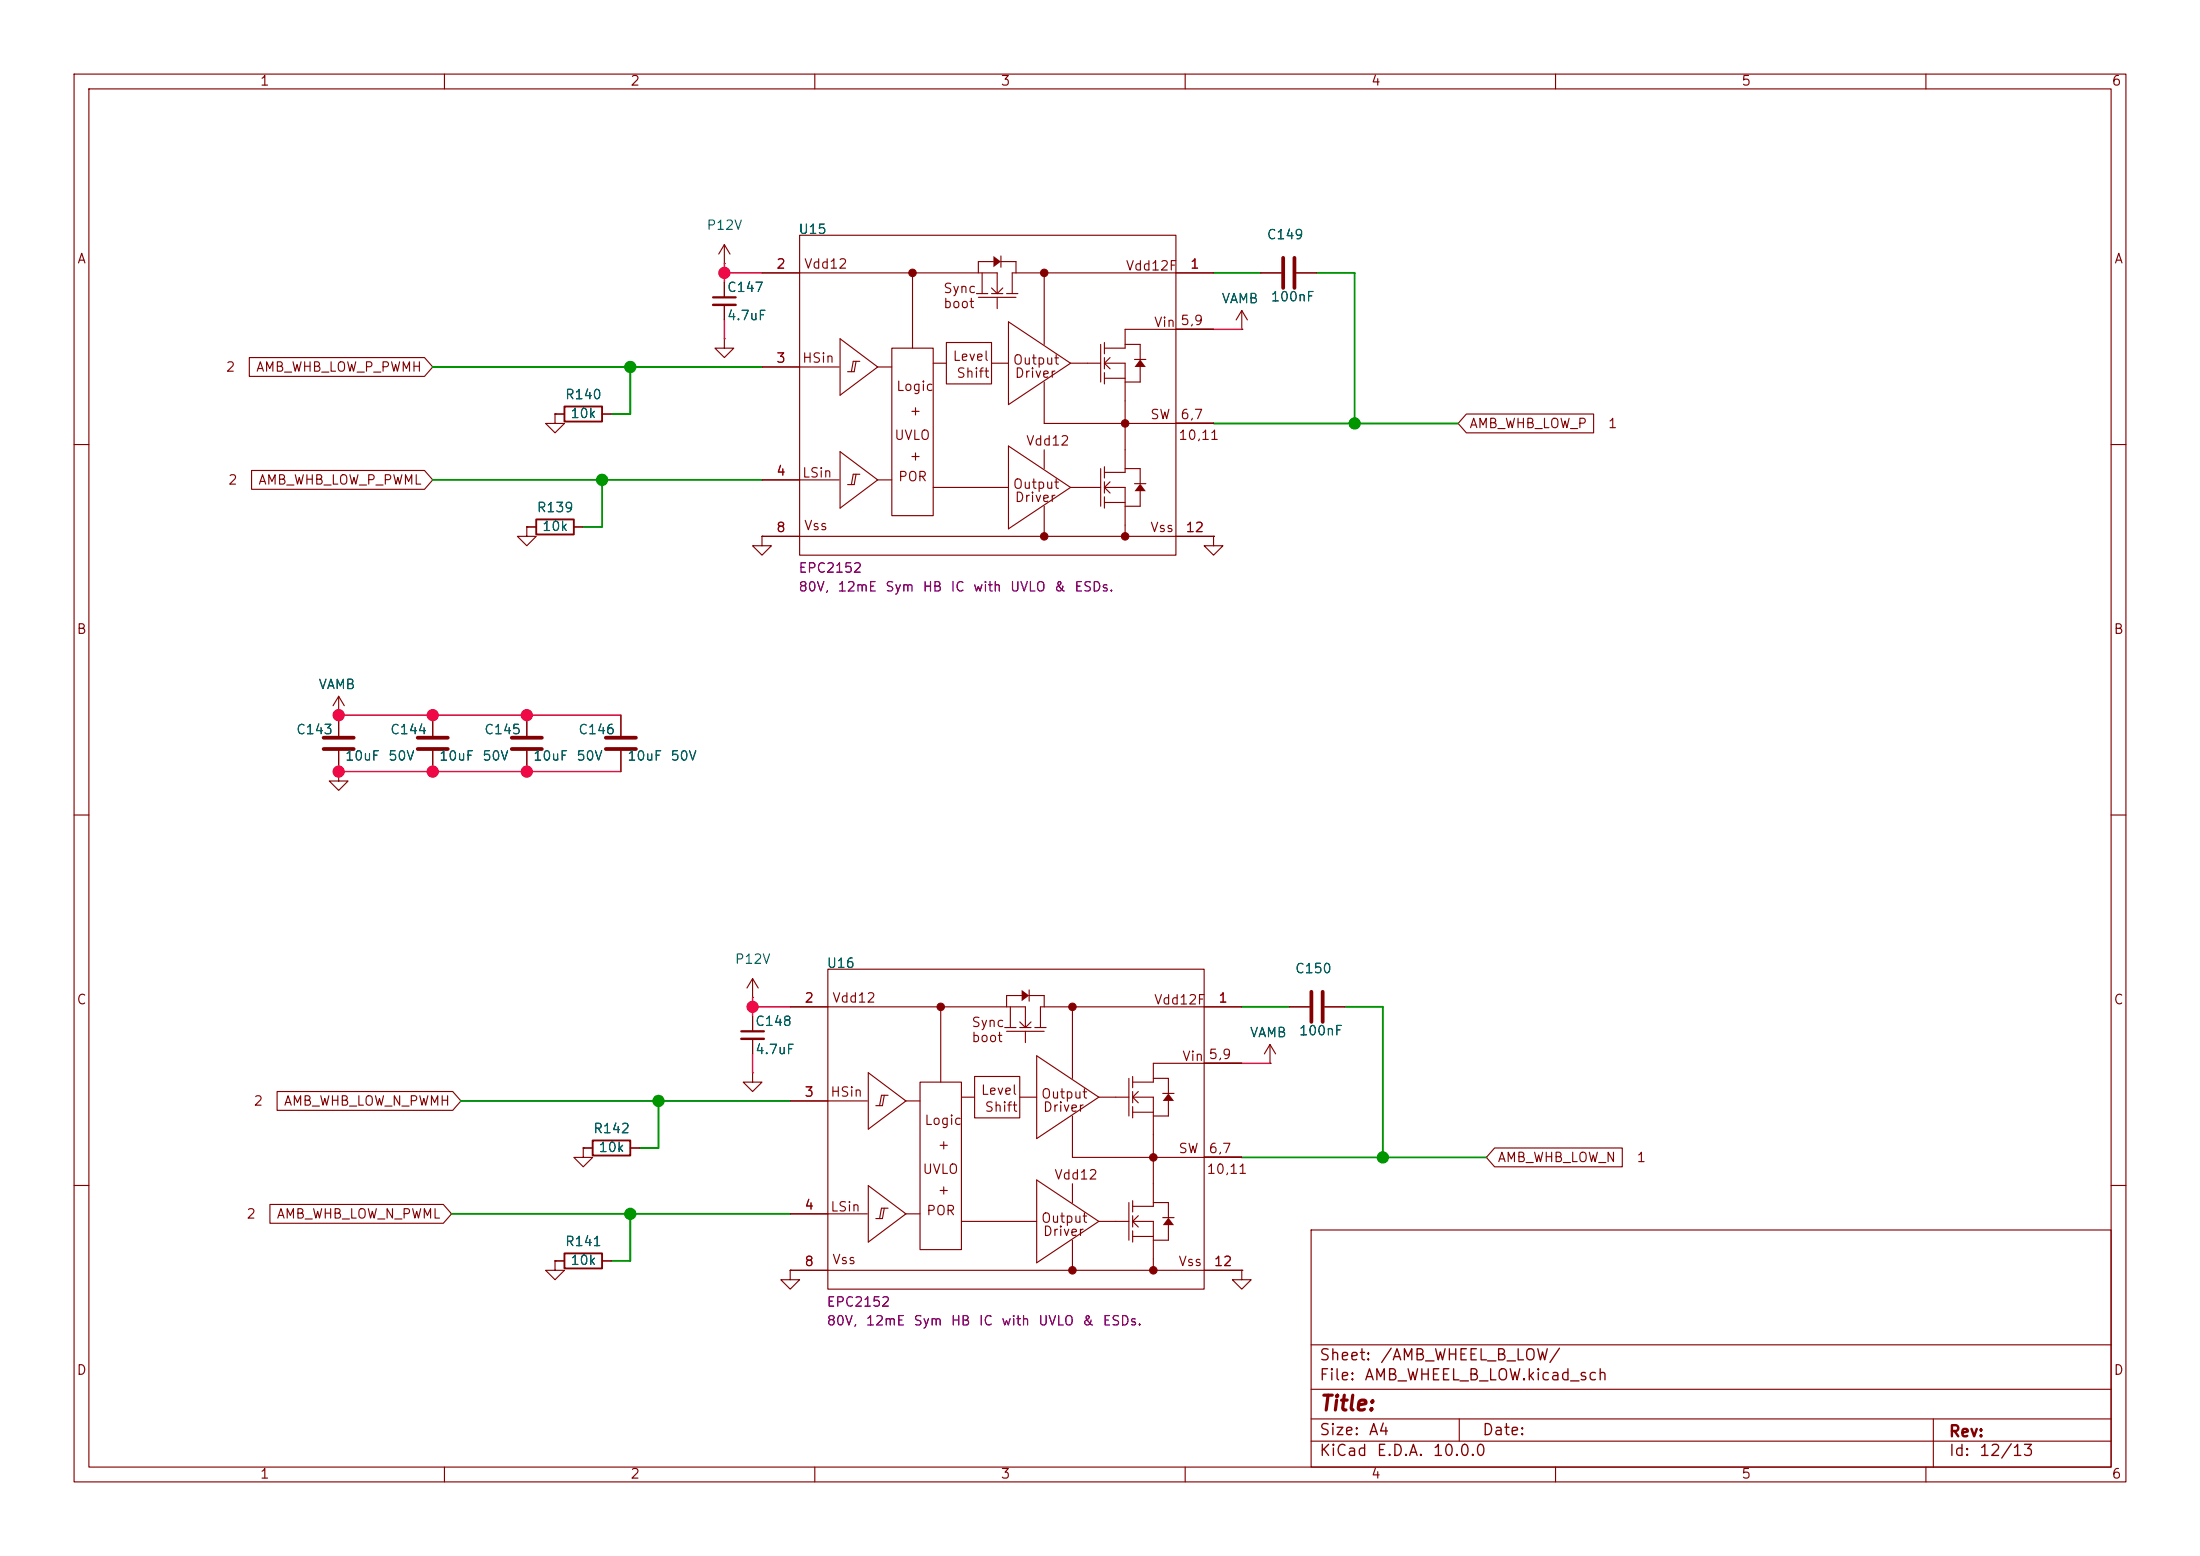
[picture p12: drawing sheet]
<svg xmlns="http://www.w3.org/2000/svg" width="297mm" height="210mm" viewBox="0 0 297 210" stroke-linecap="round" stroke-linejoin="round" font-family="sans-serif">
<g fill="none" stroke="#840000" stroke-width=".15">
<path d="M10 10h277v190h-277zM12 12h273v186h-273zM60 10v2M110 10v2M160 10v2M210 10v2M260 10v2M97.8 38.1v2M107.9 36.8h26.7v2.8l-.7-.7M123.2 36.8v10.2M131.8 39.6h1.5M132.6 36.8v2.8"/>
<path d="M134.1 35.3h-2v1.5M135.1 35.3h2.1M74.9 55.9v1.3h1.3l-1.3 1.2-1.2-1.2h1.2M74.9 55.9h.1M74.9 55.9h1.3M81.3 55.9h1.2M97.8 41.1v2.1M107.9 49.5h5.4M113.4 45.7l5.1 3.8-5.1 3.8zM115.6 48.8l-.3 1.4h-.9M116.1 48.8h-.9l-.3 1.4M118.4 49.5h2"/>
<path d="M120.4 47h5.6v22.6h-5.6zM126 49h1.8M127.8 46.2h6.1v5.6h-6.1zM132.1 40.1h5.1M133.9 49h2.2M134.6 40.1v1.6M10 60h2M71.1 71.1h1.3M77.5 71.1h1.2M107.9 64.8h5.4M107.9 72.4h50.8M113.4 61l5.1 3.8-5.1 3.8z"/>
<path d="M115.6 64l-.3 1.4h-.9M116.1 64h-.9l-.3 1.4M118.4 64.8h2M285 60h2M58.4 96.5v2.8M10 110h2M58.4 101.3v2.8M285 110h2M174 135.9h2.8M178.8 135.9h2.8M171.4 143.5h.1M171.4 141l-.7 1.2"/>
<path d="M171.4 141l.8 1.2M171.4 141v2.5M10 160h2M177 166h108v32h-108zM285 160h2M60 198v2M110 198v2M160 198v2M177 194.5h108M177 191.5h108M177 187.5h108M177 181.5h108"/>
<path d="M197 191.5v3M210 198v2M260 198v2M261 191.5v6.5"/>
</g>
<path d="M96.3 40.1h3" fill="none" stroke="#840000" stroke-width=".3"/>
<path d="M96.3 41.1h3" fill="none" stroke="#840000" stroke-width=".33"/>
<path d="M56.4 99.6h4.1M56.4 101.1h4.1M177 133.9v4M178.6 133.9v4" fill="none" stroke="#840000" stroke-width=".51"/>
<path d="M76.2 54.9h5.1v2h-5.1zM72.4 70.1h5.1v2h-5.1z" fill="none" stroke="#840000" stroke-width=".25"/>
<circle cx="123.2" cy="36.8" r=".51" fill="#840000" stroke="#840000" stroke-width=".14"/>
<path d="M134.1 34.5l1 .8-1 .8z" fill="#840000"/>
<g fill="none" stroke="#840000" stroke-width=".15">
<path d="M133.9 39.6h1.5M135.1 34.5v1.6M135.4 38.9l-.8 .7M135.9 39.6h1.5M137.2 35.3v1.5M141 36.8v9.7M158.7 36.8h-22v2.8M136.1 43.4l8.4 5.6-8.4 5.6zM141 51.6v5.6h17.7M144.5 49h4.1M148.6 46.5v5.1M149.1 49h2.8v14.8h-2.8"/>
<path d="M149.1 46.2v1.6M149.1 48.3v1.5M149.1 50.3v1.5M149.1 51.1h2.8M149.1 49l.8 .8M149.9 48.3l-.8 .7M151.9 46.5h2v2M151.9 51.6h2M158.7 44.5h-6.8v2.5h-2.8M126 65.8h10.1M136.1 60.2l8.4 5.6-8.4 5.6zM141 60.7v2.5"/>
<path d="M141 68.3v4.1M144.5 65.8h4.1M148.6 63.2v5.1M149.1 65.8h2.8v6.6M149.1 63v1.5M149.1 65v1.5M149.1 67.1v1.5M149.1 67.8h2.8M149.1 65.8l.8 .7M149.9 65l-.8 .8M151.9 63.2h2M151.9 68.3h2"/>
</g>
<g fill="#840000" stroke="#840000" stroke-width=".14">
<circle cx="141" cy="36.8" r=".51"/>
<circle cx="141" cy="72.4" r=".51"/>
<circle cx="151.9" cy="57.2" r=".51"/>
<circle cx="151.9" cy="72.4" r=".51"/>
</g>
<path d="M153.9 48.5l.8 1h-1.5z" fill="#840000"/>
<path d="M153.9 49.5v2.1M153.9 63.2v2.1" fill="none" stroke="#840000" stroke-width=".15"/>
<path d="M153.9 65.3l.8 1h-1.5z" fill="#840000"/>
<g fill="none" stroke="#840000" stroke-width=".15">
<path d="M102.9 36.8h5M107.9 31.8h50.8v43.1h-50.8zM158.7 36.8h5.1M102.9 49.5h5M153.2 48.5h1.5M158.7 44.5h5.1M158.7 57.2h5.1M71.1 71.1v1.3h1.3l-1.3 1.3-1.3-1.3h1.3M71.1 71.1h.1M102.9 72.4v1.3h1.2l-1.2 1.2-1.3-1.2h1.3M102.9 72.4h.1M102.9 64.8h5"/>
<path d="M102.9 72.4h5M153.2 65.3h1.5M153.9 66.3v2M158.7 72.4h5.1M163.8 72.4v1.3h1.3l-1.3 1.2-1.2-1.2h1.2M163.8 72.4h.1M45.7 96.5h.1M45.7 94v5.3M45.7 94l-.7 1.3M45.7 94l.8 1.3M45.7 104.1v1.3h1.3l-1.3 1.3-1.3-1.3h1.3M45.7 104.1h.1"/>
<path d="M45.7 101.3v2.8M101.6 137.2v2M111.8 135.9h26.6v2.8l-.7-.8M127 135.9v10.2M135.6 138.7h1.6M135.9 139.2h5.1M136.4 135.9v2.8M137.9 134.4h-2v1.5M138.4 139.2v1.5M138.9 134.4h2.1M78.7 154.9v1.3h1.3l-1.3 1.3-1.2-1.3h1.2M78.7 154.9h.1"/>
<path d="M101.6 140.2v2M111.8 148.6h5.3M117.2 144.8l5.1 3.8-5.1 3.8zM119.4 147.8l-.3 1.4h-.9M119.9 147.8h-.9l-.3 1.4M122.2 148.6h2M124.2 146.1h5.6v22.6h-5.6zM129.8 148.1h1.8M131.6 145.3h6.1v5.6h-6.1zM137.7 148.1h2.3M106.7 171.5v1.2h1.2l-1.2 1.3-1.3-1.3h1.3M106.7 171.5h.1"/>
<path d="M111.8 163.8h5.3M111.8 171.5h50.8M117.2 160l5.1 3.8-5.1 3.8zM119.4 163.1l-.3 1.4h-.9M119.9 163.1h-.9l-.3 1.4M122.2 163.8h2M167.6 171.5v1.2h1.3l-1.3 1.3-1.2-1.3h1.2M167.6 171.5h.1"/>
</g>
<path d="M43.7 99.6h4.1M43.7 101.1h4.1" fill="none" stroke="#840000" stroke-width=".51"/>
<path d="M100.1 139.2h3" fill="none" stroke="#840000" stroke-width=".3"/>
<path d="M100.1 140.2h3" fill="none" stroke="#840000" stroke-width=".33"/>
<circle cx="127" cy="135.9" r=".51" fill="#840000" stroke="#840000" stroke-width=".14"/>
<path d="M137.9 133.6l1 .8-1 .7z" fill="#840000"/>
<g fill="none" stroke="#840000" stroke-width=".15">
<path d="M137.7 138.7h1.5M138.9 133.6v1.5M139.2 137.9l-.8 .8M139.7 138.7h1.5M141 134.4v1.5M144.8 135.9v9.6M162.6 135.9h-22.1v2.8M140 142.5l8.3 5.6-8.3 5.6zM140 159.3l8.3 5.5-8.3 5.6zM144.8 150.6v5.6h17.8M144.8 159.8v2.5M148.3 148.1h4.1"/>
<path d="M152.4 145.5v5.1M152.9 148.1h2.8v14.7h-2.8M152.9 145.3v1.5M152.9 147.3v1.5M152.9 149.4v1.5M152.9 150.1h2.8M152.9 148.1l.8 .7M153.7 147.3l-.8 .8M155.7 145.5h2v2.1M155.7 150.6h2M162.6 143.5h-6.9v2.6h-2.8M129.8 164.8h10.2"/>
<path d="M144.8 167.4v4.1M148.3 164.8h4.1M152.4 162.3v5.1M152.9 164.8h2.8v6.7M152.9 162.1v1.5M152.9 164.1v1.5M152.9 166.1v1.5M152.9 166.9h2.8M152.9 164.8l.8 .8M153.7 164.1l-.8 .7M155.7 162.3h2M155.7 167.4h2"/>
</g>
<g fill="#840000" stroke="#840000" stroke-width=".14">
<circle cx="144.8" cy="135.9" r=".51"/>
<circle cx="144.8" cy="171.5" r=".51"/>
<circle cx="155.7" cy="156.2" r=".51"/>
<circle cx="155.7" cy="171.5" r=".51"/>
</g>
<path d="M157.7 147.6l.8 1h-1.5z" fill="#840000"/>
<path d="M157.7 148.6v2M157.7 162.3v2" fill="none" stroke="#840000" stroke-width=".15"/>
<path d="M157.7 164.3l.8 1.1h-1.5z" fill="#840000"/>
<g fill="none" stroke="#840000" stroke-width=".15">
<path d="M97.8 35.6h.1M97.8 33l-.8 1.3M97.8 33l.8 1.3M97.8 33v2.6M97.8 38.1v2M102.9 36.8h5M158.7 36.8h5.1M170.2 36.8h2.8M175 36.8h2.8M33.7 48.3h23.6l1.1 1.2-1.1 1.3h-23.6zM74.9 55.9h.1M74.9 55.9h1.3"/>
<path d="M81.3 55.9h1.2M97.8 45.7v1.3h1.3l-1.3 1.3-1.3-1.3h1.3M97.8 45.7h.1M97.8 41.1v2.1M102.9 49.5h5M158.7 44.5h5.1M158.7 57.2h5.1M167.6 44.5h.1M167.6 41.9l-.7 1.3M167.6 41.9l.8 1.3M167.6 41.9v2.6M198 55.9h17.1v2.5h-17.1l-1.2-1.2z"/>
<path d="M34 63.5h23.3l1.1 1.3-1.1 1.2h-23.3zM71.1 71.1h.1M71.1 71.1h1.3M77.5 71.1h1.2M102.9 72.4h.1M102.9 64.8h5M102.9 72.4h5M158.7 72.4h5.1M163.8 72.4h.1M45.7 96.5h.1M45.7 96.5v2.8M58.4 96.5v2.8"/>
<path d="M71.1 96.5v2.8M83.8 96.5v2.8M45.7 104.1h.1M45.7 101.3v2.8M58.4 101.3v2.8M71.1 101.3v2.8M83.8 101.3v2.8M101.6 134.6h.1M101.6 132.1l-.8 1.3M101.6 132.1l.8 1.3M101.6 132.1v2.5M101.6 137.2v2"/>
<path d="M106.7 135.9h5.1M111.8 130.8h50.8v43.2h-50.8zM162.6 135.9h5M174 135.9h2.8M178.8 135.9h2.8M37.4 147.3h23.7l1.1 1.3-1.1 1.3h-23.7zM78.7 154.9h.1M78.7 154.9h1.3M85.1 154.9h1.3M101.6 144.8v1.3h1.3l-1.3 1.2-1.3-1.2h1.3M101.6 144.8h.1M101.6 140.2v2"/>
<path d="M106.7 148.6h5.1M157 147.6h1.5M162.6 143.5h5M162.6 156.2h5M171.4 143.5h.1M201.8 154.9h17.2v2.6h-17.2l-1.1-1.3zM36.4 162.6h23.4l1.2 1.2-1.2 1.3h-23.4zM74.9 170.2v1.3h1.3l-1.3 1.2-1.2-1.2h1.2M74.9 170.2h.1M74.9 170.2h1.3M81.3 170.2h1.2M106.7 171.5h.1"/>
<path d="M106.7 163.8h5.1M106.7 171.5h5.1M157 164.3h1.5M157.7 165.4v2M162.6 171.5h5M167.6 171.5h.1"/>
</g>
<path d="M173.2 34.8v4.1M174.8 34.8v4.1M69.1 99.6h4.1M81.8 99.6h4.1M69.1 101.1h4.1M81.8 101.1h4.1" fill="none" stroke="#840000" stroke-width=".51"/>
<path d="M80 153.9h5.1v2.1h-5.1zM76.2 169.2h5.1v2h-5.1z" fill="none" stroke="#840000" stroke-width=".25"/>
<path d="M97.8 36.8h5.1M97.8 35.6v2.5M97.8 43.2v2.5M163.8 44.5h3.8M45.7 96.5h38.1M45.7 104.1h38.1M101.6 135.9h5.1M101.6 134.6v2.6M101.6 142.2v2.6M167.6 143.5h3.8" fill="none" stroke="#ff0955" stroke-width=".2"/>
<g fill="none" stroke="#009600" stroke-width=".25">
<path d="M163.8 36.8h6.4M177.8 36.8h5.1v20.4M58.4 49.5h44.5M85.1 49.5v6.4h-2.6M163.8 57.2h33M58.4 64.8h44.5M81.3 64.8v6.3h-2.6M167.6 135.9h6.4M181.6 135.9h5.1v20.3M62.2 148.6h44.5M88.9 148.6v6.3h-2.5M167.6 156.2h33.1"/>
<path d="M61 163.8h45.7M85.1 163.8v6.4h-2.6"/>
</g>
<g fill="#009600" stroke="#009600" stroke-width=".14">
<circle cx="182.9" cy="57.1" r=".76"/>
<circle cx="85.1" cy="49.5" r=".76"/>
<circle cx="186.7" cy="156.2" r=".76"/>
<circle cx="88.9" cy="148.6" r=".76"/>
<circle cx="85.1" cy="163.8" r=".76"/>
<circle cx="81.3" cy="64.8" r=".76"/>
</g>
<g fill="#ff0955" stroke="#ff0955" stroke-width=".14">
<circle cx="97.8" cy="36.8" r=".76"/>
<circle cx="71.1" cy="96.5" r=".76"/>
<circle cx="101.6" cy="135.9" r=".76"/>
<circle cx="58.4" cy="96.5" r=".76"/>
<circle cx="58.4" cy="104.1" r=".76"/>
<circle cx="71.1" cy="104.1" r=".76"/>
<circle cx="45.7" cy="104.1" r=".76"/>
<circle cx="45.7" cy="96.5" r=".76"/>
</g>
<text font-size="2" fill="#840000" x="178" y="190.9">Title:</text>
<g font-size="1.5" fill="#840000">
<text x="178" y="184">Sheet:</text>
<text x="186.2" y="184">/AMB_WHEEL_B_LOW/</text>
<text x="178" y="186.7">File:</text>
<text x="184.1" y="186.7">AMB_WHEEL_B_LOW.kicad_sch</text>
<text x="178" y="196.9">KiCad</text>
<text x="178" y="194.1">Size:</text>
<text x="184.7" y="194.1">A4</text>
<text x="185.7" y="196.9">E.D.A.</text>
<text x="193.3" y="196.9">10.0.0</text>
<text x="200" y="194.1">Date:</text>
<text x="263" y="194.3">Rev:</text>
<text x="263" y="196.9">Id:</text>
<text x="267.1" y="196.9">12/13</text>
</g>
<g font-size="1.3" fill="#840000">
<text x="35" y="11.9">1</text>
<text x="85" y="11.9">2</text>
<text x="135" y="11.9">3</text>
<text x="185" y="11.9">4</text>
<text x="235" y="11.9">5</text>
<text x="285" y="11.9">6</text>
<text x="10.3" y="35.9">A</text>
<text x="285.3" y="35.9">A</text>
<text x="108.5" y="36.6">Vdd12</text>
<text x="127.3" y="39.9">Sync</text>
<text x="127.3" y="41.9">boot</text>
<text x="151.9" y="36.8">Vdd12F</text>
<text x="155.7" y="44.5">Vin</text>
<text x="159.3" y="44.2">5,9</text>
<text x="30.4" y="50.5">2</text>
<text x="34.5" y="50.5">AMB_WHB_LOW_P_PWMH</text>
<text x="108.2" y="49.3">HSin</text>
<text x="120.9" y="53.1">Logic</text>
<text x="128.5" y="49">Level</text>
<text x="129" y="51.3">Shift</text>
<text x="136.7" y="49.5">Output</text>
<text x="136.9" y="51.3">Driver</text>
<text x="120.6" y="59.7">UVLO</text>
<text x="122.7" y="56.4">+</text>
<text x="155.2" y="56.9">SW</text>
<text x="159" y="59.7">10,11</text>
<text x="159.3" y="56.9">6,7</text>
<text x="198.3" y="58.1">AMB_WHB_LOW_P</text>
<text x="217" y="58.1">1</text>
<text x="30.7" y="65.7">2</text>
<text x="34.8" y="65.7">AMB_WHB_LOW_P_PWML</text>
<text x="108.2" y="64.8">LSin</text>
<text x="121.2" y="65.3">POR</text>
<text x="122.7" y="62.5">+</text>
<text x="138.4" y="60.5">Vdd12</text>
<text x="108.5" y="71.9">Vss</text>
<text x="136.7" y="66.3">Output</text>
<text x="136.9" y="68.1">Driver</text>
<text x="155.2" y="72.1">Vss</text>
<text x="10.3" y="85.9">B</text>
<text x="285.3" y="85.9">B</text>
<text x="10.3" y="135.9">C</text>
<text x="112.3" y="135.6">Vdd12</text>
<text x="155.7" y="135.9">Vdd12F</text>
<text x="285.3" y="135.9">C</text>
<text x="131.1" y="138.9">Sync</text>
<text x="131.1" y="141">boot</text>
<text x="159.5" y="143.5">Vin</text>
<text x="163.1" y="143.3">5,9</text>
<text x="34.1" y="149.5">2</text>
<text x="38.2" y="149.5">AMB_WHB_LOW_N_PWMH</text>
<text x="112" y="148.3">HSin</text>
<text x="132.3" y="148.1">Level</text>
<text x="140.5" y="148.6">Output</text>
<text x="124.7" y="152.1">Logic</text>
<text x="126.5" y="155.4">+</text>
<text x="132.8" y="150.4">Shift</text>
<text x="140.7" y="150.4">Driver</text>
<text x="159" y="156">SW</text>
<text x="163.1" y="156">6,7</text>
<text x="124.5" y="158.8">UVLO</text>
<text x="126.5" y="161.5">+</text>
<text x="142.2" y="159.5">Vdd12</text>
<text x="162.8" y="158.8">10,11</text>
<text x="202.1" y="157.2">AMB_WHB_LOW_N</text>
<text x="220.9" y="157.2">1</text>
<text x="33.2" y="164.8">2</text>
<text x="37.3" y="164.8">AMB_WHB_LOW_N_PWML</text>
<text x="112" y="163.8">LSin</text>
<text x="125" y="164.3">POR</text>
<text x="140.5" y="165.4">Output</text>
<text x="140.7" y="167.1">Driver</text>
<text x="112.3" y="170.9">Vss</text>
<text x="159" y="171.2">Vss</text>
<text x="10.3" y="185.9">D</text>
<text x="285.3" y="185.9">D</text>
<text x="35" y="199.9">1</text>
<text x="85" y="199.9">2</text>
<text x="135" y="199.9">3</text>
<text x="185" y="199.9">4</text>
<text x="235" y="199.9">5</text>
<text x="285" y="199.9">6</text>
</g>
<g font-size="1.3" fill="#006464">
<text x="95.3" y="31.3">P12V</text>
<text x="107.7" y="31.9">U15</text>
<text x="170.9" y="32.6">C149</text>
<text x="98.1" y="39.7">C147</text>
<text x="164.8" y="41.2">VAMB</text>
<text x="171.5" y="41">100nF</text>
<text x="98.1" y="43.5">4.7uF</text>
<text x="76.2" y="54.2">R140</text>
<text x="76.9" y="56.7">10k</text>
<text x="72.4" y="69.4">R139</text>
<text x="73.1" y="72">10k</text>
<text x="42.9" y="93.3">VAMB</text>
<text x="39.9" y="99.4">C143</text>
<text x="52.6" y="99.4">C144</text>
<text x="65.3" y="99.4">C145</text>
<text x="78" y="99.4">C146</text>
<text x="46.5" y="103">10uF</text>
<text x="52.3" y="103">50V</text>
<text x="59.2" y="103">10uF</text>
<text x="65" y="103">50V</text>
<text x="71.9" y="103">10uF</text>
<text x="77.7" y="103">50V</text>
<text x="84.6" y="103">10uF</text>
<text x="90.4" y="103">50V</text>
<text x="99.1" y="130.4">P12V</text>
<text x="111.5" y="130.9">U16</text>
<text x="174.7" y="131.7">C150</text>
<text x="101.9" y="138.8">C148</text>
<text x="101.9" y="142.6">4.7uF</text>
<text x="168.6" y="140.3">VAMB</text>
<text x="175.3" y="140.1">100nF</text>
<text x="80" y="153.3">R142</text>
<text x="80.7" y="155.8">10k</text>
<text x="76.2" y="168.5">R141</text>
<text x="76.9" y="171">10k</text>
</g>
<g font-size="1.3" fill="#a90000">
<text x="104.7" y="36.6">2</text>
<text x="160.6" y="36.6">1</text>
<text x="104.7" y="49.3">3</text>
<text x="104.7" y="64.5">4</text>
<text x="104.7" y="72.1">8</text>
<text x="160" y="72.1">12</text>
<text x="108.5" y="135.6">2</text>
<text x="164.4" y="135.6">1</text>
<text x="108.5" y="148.3">3</text>
<text x="108.5" y="163.6">4</text>
<text x="108.5" y="171.2">8</text>
<text x="163.8" y="171.2">12</text>
</g>
<g font-size="1.3" fill="#840084">
<text x="107.7" y="77.6">EPC2152</text>
<text x="107.7" y="80.1">80V,</text>
<text x="113" y="80.1">12mE</text>
<text x="119.4" y="80.1">Sym</text>
<text x="124.5" y="80.1">HB</text>
<text x="128.2" y="80.1">IC</text>
<text x="131.3" y="80.1">with</text>
<text x="136.3" y="80.1">UVLO</text>
<text x="142.2" y="80.1">&amp;</text>
<text x="145" y="80.1">ESDs.</text>
<text x="111.5" y="179.2">80V,</text>
<text x="111.5" y="176.7">EPC2152</text>
<text x="116.8" y="179.2">12mE</text>
<text x="123.2" y="179.2">Sym</text>
<text x="128.3" y="179.2">HB</text>
<text x="132" y="179.2">IC</text>
<text x="135.1" y="179.2">with</text>
<text x="140.1" y="179.2">UVLO</text>
<text x="146" y="179.2">&amp;</text>
<text x="148.8" y="179.2">ESDs.</text>
</g>
</svg>
